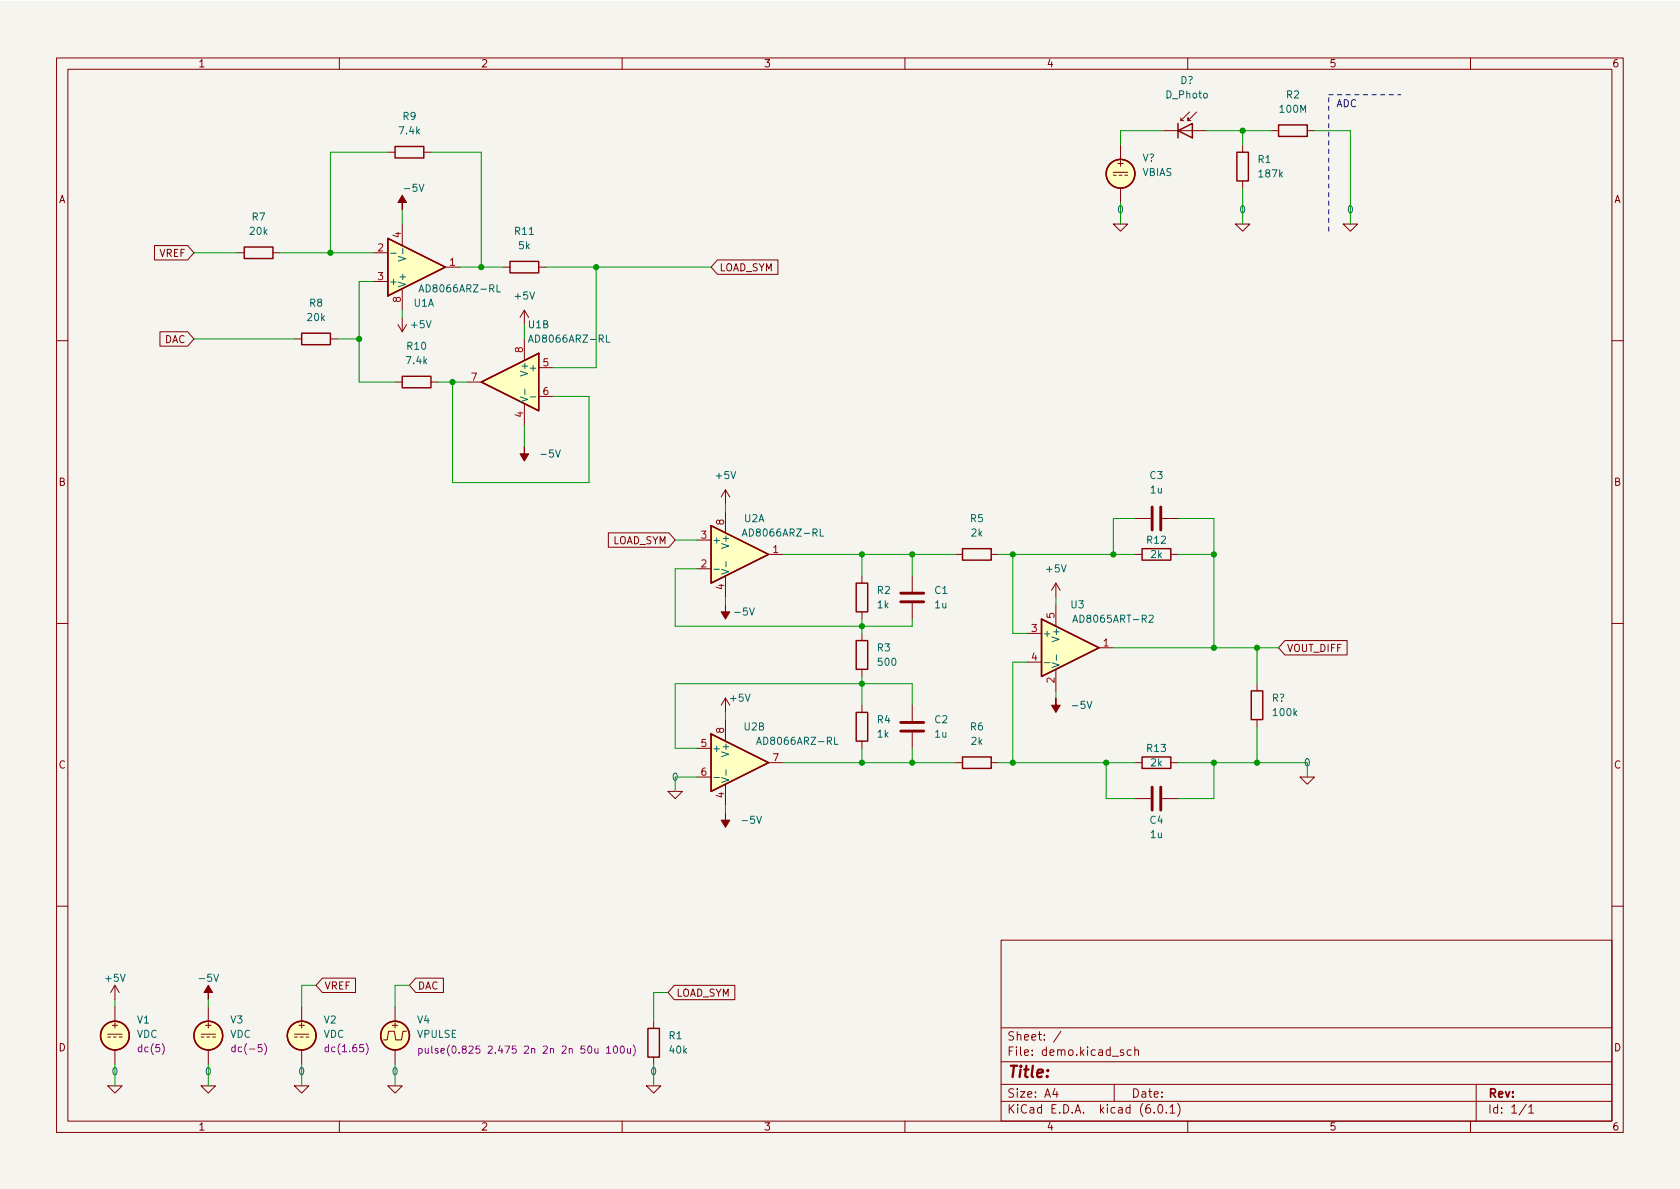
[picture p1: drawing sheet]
<svg xmlns="http://www.w3.org/2000/svg" width="297mm" height="210mm" viewBox="0 0 297 210" stroke-linecap="round" stroke-linejoin="round" font-family="sans-serif">
<path d="M0 .2h297v210.1h-297z" fill="#f5f4ef" stroke="#f5f4ef" stroke-width=".18"/>
<g fill="none" stroke="#840000" stroke-width=".18">
<path d="M10 10.2h277v190.1h-277zM12 12.2h273v186.1h-273zM60 10.2v2M110 10.2v2M160 10.2v2M210 10.2v2M210.3 19.8l-1.5 1.5v-.5M211.6 19.8l-1.5 1.5v-.5v.5h.5M260 10.2v2M68.6 26.9h1.2M71.1 39.6v3.8M74.9 26.9h1.3"/>
<path d="M196.8 39.6h2.6l-1.3 1.3zM196.8 30.5h2.6M196.8 31h.6M197.9 31h.5M198.1 25.6v2.6M198.1 33.3v2.5M198.9 31h.5M205.7 23.1h7.7M208.8 21.3h.5M218.4 39.6h2.6l-1.3 1.3zM219.7 25.6v1.3M219.7 32v1.3"/>
<path d="M224.8 23.1h1.3M231.1 23.1h1.3M237.5 39.6h2.5l-1.2 1.3zM27.3 43.4h5.9l1.1 1.3-1.1 1.3h-5.9zM28.3 58.7h4.9l1.1 1.2-1.1 1.3h-4.9zM41.9 44.7h1.3M48.3 44.7h1.2M52.1 59.9h1.2M58.4 59.9h1.3M66 44.7h2.6M66 49.8h2.6M70.4 57.4l.7 1.3"/>
<path d="M71.1 51v3.9M71.1 56.1v2.6M71.9 57.4l-.8 1.3M78.7 47.2h2.6M88.9 47.2h1.3M92.7 54.9v2.5M92.7 59.9v3.8M92.7 54.9l-.8 1.2M92.7 54.9l.8 1.2M95.2 47.2h1.3M126.8 46h10.7v2.5h-10.7l-1.1-1.3zM10 60.2h2"/>
<path d="M69.8 67.6h1.3M76.2 67.6h1.3M82.5 67.6h2.6M92.7 71.4v3.8M95.2 65h2.6M95.2 70.1h2.6M285 60.2h2M107.6 94.2h10.7l1.1 1.3-1.1 1.3h-10.7zM123.2 95.5h2.5M128.3 86.6v2.5M128.3 90.4v3.8M128.3 86.6l-.8 1.3"/>
<path d="M128.3 86.6l.7 1.3M135.9 98h2.5M168.9 98h1.3M175.3 98h1.2M200.7 91.7h2.8M200.7 98h1.2M205.5 91.7h2.8M207 98h1.3M10 110.2h2M123.2 100.6h2.5M128.3 101.8v3.9M152.4 101.8v1.3"/>
<path d="M152.4 108.2v1.3M152.4 112v1.3M152.4 118.4v1.2M161.3 101.8v2.8M161.3 106.7v2.8M181.6 112h2.5M181.6 117.1h2.5M186.7 103.1l-.8 1.3M186.7 103.1v2.6M186.7 106.9v3.8M186.7 118.4v3.8M186.7 103.1l.8 1.3"/>
<path d="M194.3 114.5h2.5M227.2 113.3h11v2.5h-11l-1.1-1.3zM285 110.2h2M118.1 139.9h2.5l-1.2 1.3zM123.2 132.3h2.5M123.2 137.4h2.5M128.3 123.4l-.8 1.3M128.3 123.4v2.6M128.3 127.2v3.9M128.3 138.7v3.8M128.3 123.4l.7 1.3M135.9 134.9h2.5"/>
<path d="M152.4 124.7v1.3M152.4 131.1v1.2M161.3 124.7v2.8M161.3 129.5v2.8M168.9 134.9h1.3M175.3 134.9h1.2M200.7 134.9h1.2M207 134.9h1.3M222.2 120.9v1.3M222.2 127.2v1.3M229.9 137.4h2.5l-1.3 1.3zM200.7 141.2h2.8"/>
<path d="M205.5 141.2h2.8M10 160.2h2M20.3 174.2l-.7 1.3M20.3 174.2v2.6M20.3 178v2.6M20.3 174.2l.8 1.3M36.8 178v2.6M53.3 178v2.6M57 173h5.9v2.5h-5.9l-1.1-1.3zM69.8 178v2.6M73.5 173h4.9v2.5h-4.9l-1.1-1.3zM119.2 174.2h10.7v2.6h-10.7l-1.1-1.3z"/>
<path d="M177 166.3h108v32h-108zM285 160.2h2M19 192h2.6l-1.3 1.3zM19 182.9h2.6M19 183.4h.6M20.1 183.4h.5M20.3 185.7v2.5M21.1 183.4h.5M35.6 192h2.5l-1.3 1.3zM35.6 182.9h2.5M35.6 183.4h.5M36.6 183.4h.5"/>
<path d="M36.8 185.7v2.5M37.6 183.4h.5M52.1 192h2.5l-1.3 1.3zM52.1 182.9h2.5M52.1 183.4h.5M53.1 183.4h.5M53.3 185.7v2.5M54.1 183.4h.5M60 198.3v2M68.6 192h2.5l-1.3 1.3zM69.8 185.7v2.5M71.9 182.4h-.7l-.2 1.5h-1l-.3-1.5h-1l-.2 1.5h-.7"/>
<path d="M110 198.3v2M114.3 192h2.5l-1.2 1.3zM115.6 180.6v1.3M115.6 186.9v1.3M160 198.3v2M177 194.8h108M177 191.8h108M177 187.8h108M177 181.8h108M186.5 192.5l-.4 1h1M186.9 193v1M187.6 182.4l-1.3 1.9"/>
<path d="M197 191.8v3M198.6 185.7l-.3-.1-.2 .2v.3l.5 .1v.4h-.5M200 185.7l-.4-.1-.3 .3v.4l.1 .3h.6M200.6 185.8l.3-.2 .3 .1 .1 .9M200.6 185.1v1.5M204.1 196.7v.1M204.9 195.4l.2-.1a.81 .81 0 0 1 .6 .7 .81 .81 0 0 1-.3 .8h-.2a.81 .81 0 0 1-.6-.6 .81 .81 0 0 1 .3-.8zM206.2 196.7v.1M206.9 195.8l.4-.5v1.5M206.9 196.8h.8M208.2 195.1a1.72 1.72 0 0 1 0 2.3M210 198.3v2"/>
<path d="M260 198.3v2M261 191.8v6.5M269.9 195.3l-1.3 1.9M270.3 195.8l.4-.5v1.5M270.3 196.8h.9"/>
</g>
<g fill="none" stroke="#840000" stroke-width=".25">
<path d="M69.8 25.9h5.1v2h-5.1zM208.3 23.1l2.5-1.3v2.6zM208.3 21.8v2.6M218.7 26.9h2v5.1h-2zM226.1 22.1h5v2h-5zM43.2 43.7h5.1v2h-5.1zM53.3 58.9h5.1v2.1h-5.1zM68.6 42.2l10.1 5-10.1 5.1zM90.2 46.2h5v2.1h-5zM71.1 66.5h5.1v2.1h-5.1zM85.1 67.6l10.1-5.1v10.1zM125.7 93l10.2 5-10.2 5.1z"/>
<path d="M170.2 97h5.1v2.1h-5.1zM201.9 97h5.1v2.1h-5.1zM151.4 113.3h2v5.1h-2zM151.4 103.1h2v5.1h-2zM184.1 109.5l10.2 5-10.2 5.1zM125.7 129.8l10.2 5.1-10.2 5zM151.4 126h2v5.1h-2zM170.2 133.9h5.1v2h-5.1zM201.9 133.9h5.1v2h-5.1zM221.2 122.2h2.1v5h-2.1zM114.6 181.9h2v5h-2z"/>
<circle cx="198.1" cy="30.7" r="2.54"/>
<circle cx="20.3" cy="183.1" r="2.54"/>
<circle cx="36.8" cy="183.1" r="2.54"/>
<circle cx="53.3" cy="183.1" r="2.54"/>
<circle cx="69.8" cy="183.1" r="2.54"/>
</g>
<g fill="#840000" stroke="#840000" stroke-width=".18">
<path d="M186.7 123.4v1.3h.8l-.8 1.3-.8-1.3h.8z"/>
<path d="M92.7 79v1.3h.8l-.8 1.2-.8-1.2h.8z"/>
<path d="M71.1 34.5l.8 1.3h-.8v1.3v-1.3h-.7z"/>
<path d="M128.3 106.9v1.3h.7l-.7 1.3-.8-1.3h.8z"/>
<path d="M128.3 143.8v1.2h.7l-.7 1.3-.8-1.3h.8z"/>
<path d="M36.8 174.2l.8 1.3h-.8v1.3v-1.3h-.7z"/>
</g>
<path d="M203.7 89.7v4M205.2 89.7v4M159.3 106.4h4M159.3 104.9h4M159.3 129.3h4M159.3 127.8h4M203.7 139.2v4.1M205.2 139.2v4.1" fill="none" stroke="#840000" stroke-width=".51"/>
<g fill="#ffffc2" stroke="#ffffc2" stroke-width=".18">
<path d="M85.1 67.6l10.1-5.1v10.1z"/>
<path d="M68.6 42.2l10.1 5-10.1 5.1z"/>
<path d="M184.1 109.5l10.2 5-10.2 5.1z"/>
<path d="M125.7 129.8l10.2 5.1-10.2 5z"/>
<path d="M125.7 93l10.2 5-10.2 5.1z"/>
<circle cx="198.1" cy="30.7" r="2.54"/>
<circle cx="69.8" cy="183.1" r="2.54"/>
<circle cx="20.3" cy="183.1" r="2.54"/>
<circle cx="53.3" cy="183.1" r="2.54"/>
<circle cx="36.8" cy="183.1" r="2.54"/>
</g>
<g fill="none" stroke="#006464" stroke-width=".18">
<path d="M69.1 44.8h1M70.4 45.3l1.3 .4-1.3 .5M71.2 43.9v1M74.1 51.6l.4-1.2 .4 1.2M87.9 50.4v1.2h.6M107.2 59.2v1.3h.6M92 70.2l1.3 .4-1.3 .4M92.8 68.8v1M93.4 60.5l.5-1.3 .4 1.3M93.8 70.2h.9M128.4 99.3v1M131.2 94.8l.5-1.3 .4 1.3"/>
<path d="M145 93.5v1.3h.6M126.2 100.7h1M127.6 100.7l1.2 .4-1.2 .4M184.7 117.2h.9M186 117.2l1.3 .4-1.3 .4M186.8 115.8v1M189.7 110l.4-1.2 .4 1.2M203.2 108.9l.5-.1 .2 .3-.8 .9h.8M126.2 137.5h1M127.6 137.5l1.2 .4-1.2 .5M128.4 136.1v1M133.8 131.6l.4-1.2 .4 1.2"/>
<path d="M147.6 130.4v1.2h.6"/>
</g>
<g fill="none" stroke="#840084" stroke-width=".18">
<path d="M41.6 185.2l-.4-.1-.2 .3 .1 .5h.5M46.8 184.5a1.46 1.46 0 0 1 0 2M64.7 184.5a1.46 1.46 0 0 1 0 2M74 185.5l.4-.1 .2 .2-.1 .6h-.5M74 185.4v1.3M75.2 185.4l.1 .8h.3l.1-.1M75.7 185.4v.8M76.3 185v1.1l.2 .1M77.4 185.5l-.3-.1-.2 .2 .1 .2 .4 .1v.3h-.5M108.6 185.1l.2-.1a.68 .68 0 0 1 .4 .6 .68 .68 0 0 1-.4 .6l-.2-.1-.1-.3zM109.8 185.1l.2-.1a.68 .68 0 0 1 .4 .6 .68 .68 0 0 1-.4 .6l-.2-.1-.1-.3zM110.9 185.4l.1 .8h.3l.2-.1"/>
<path d="M111.5 185.4v.8M112 184.8a1.46 1.46 0 0 1 0 1.9"/>
</g>
<path d="M234.9 16.8h12.7M234.9 40.9v-24.1" fill="none" stroke="#0000c2" stroke-width=".18" stroke-dasharray=".8 .8"/>
<g fill="none" stroke="#009600" stroke-width=".18">
<path d="M68.6 26.9h-10.2v17.8M71.1 37.1v2.5M76.2 26.9h8.9v20.3M198.1 35.8v3.8M205.7 23.1h-7.6v2.5M213.4 23.1h11.4M219.7 23.1v2.5M219.7 33.3v6.3M232.4 23.1h6.4v16.5M34.3 44.7h7.6M34.3 59.9h17.8M49.5 44.7h16.5"/>
<path d="M59.7 59.9h3.8M66 49.8h-2.5v17.8h6.3M71.1 54.9v1.2M81.3 47.2h7.6M92.7 57.4v2.5M96.5 47.2h29.2M105.4 47.2v17.8h-7.6M77.5 67.6h5M80 67.6v17.7h24.1v-15.2h-6.3M92.7 75.2v3.8M119.4 95.5h3.8M128.3 89.1v1.3"/>
<path d="M138.4 98h30.5M152.4 98v3.8M161.3 98v3.8M176.5 98h24.2M179.1 98v14h2.5M200.7 91.7h-3.9v6.3M208.3 91.7h6.3v22.8M208.3 98h6.3M123.2 100.6h-3.8v10.1h41.9v-1.2M128.3 105.7v1.2M152.4 109.5v2.5M152.4 119.6v5.1"/>
<path d="M181.6 117.1h-2.5v17.8M186.7 105.7v1.2M196.8 114.5h29.3M222.2 114.5v6.4M123.2 137.4h-3.8v2.5M128.3 126v1.2M138.4 134.9h30.5M152.4 132.3v2.6M161.3 124.7v-3.8h-41.9v11.4h3.8M161.3 132.3v2.6M176.5 134.9h24.2M186.7 122.2v1.2"/>
<path d="M195.6 134.9v6.3h5.1M208.3 134.9h22.8v2.5M214.6 134.9v6.3h-6.3M222.2 128.5v6.4M128.3 142.5v1.3M20.3 176.8v1.2M36.8 176.8v1.2M55.9 174.2h-2.6v3.8M72.4 174.2h-2.6v3.8M118.1 175.5h-2.5v5.1M20.3 188.2v3.8M36.8 188.2v3.8"/>
<path d="M53.3 188.2v3.8M69.8 188.2v3.8M115.6 188.2v3.8"/>
</g>
<g fill="#009600" stroke="#009600" stroke-width=".18">
<circle cx="58.4" cy="44.7" r=".46"/>
<circle cx="85.1" cy="47.2" r=".46"/>
<circle cx="63.5" cy="59.9" r=".46"/>
<circle cx="222.2" cy="114.5" r=".46"/>
<circle cx="214.6" cy="98" r=".46"/>
<circle cx="214.6" cy="114.5" r=".46"/>
<circle cx="219.7" cy="23.1" r=".46"/>
<circle cx="196.8" cy="98" r=".46"/>
<circle cx="179.1" cy="98" r=".46"/>
<circle cx="195.6" cy="134.9" r=".46"/>
<circle cx="222.2" cy="134.9" r=".46"/>
<circle cx="214.6" cy="134.9" r=".46"/>
<circle cx="152.4" cy="98" r=".46"/>
<circle cx="152.4" cy="110.7" r=".46"/>
<circle cx="152.4" cy="134.9" r=".46"/>
<circle cx="152.4" cy="120.9" r=".46"/>
<circle cx="179.1" cy="134.9" r=".46"/>
<circle cx="161.3" cy="134.9" r=".46"/>
<circle cx="161.3" cy="98" r=".46"/>
<circle cx="105.4" cy="47.2" r=".46"/>
<circle cx="80" cy="67.6" r=".46"/>
</g>
<text font-size="2.8" fill="#840000" x="178" y="190.6">Title:</text>
<g font-size="2.1" fill="#840000">
<text x="178" y="184">Sheet: /</text>
<text x="178" y="186.7">File: demo.kicad_sch</text>
<text x="178" y="196.9">KiCad E.D.A. kicad (6.0.1)</text>
<text x="178" y="194.1">Size: A4</text>
<text x="200" y="194.1">Date:</text>
<text x="263" y="194.1">Rev:</text>
<text x="263" y="196.9">Id: 1/1</text>
</g>
<g font-size="1.8" fill="#840000">
<text x="35" y="11.9">1</text>
<text x="85" y="11.9">2</text>
<text x="135" y="11.9">3</text>
<text x="185" y="11.9">4</text>
<text x="235" y="11.9">5</text>
<text x="285" y="11.9">6</text>
<text x="197.6" y="29.5">+</text>
<text x="10.3" y="35.9">A</text>
<text x="285.3" y="35.9">A</text>
<text x="28.1" y="45.4">VREF</text>
<text x="127.2" y="48">LOAD_SYM</text>
<text x="29" y="60.7">DAC</text>
<text x="10.3" y="85.9">B</text>
<text x="285.3" y="85.9">B</text>
<text x="108.1" y="96.2">LOAD_SYM</text>
<text x="227.5" y="115.3">VOUT_DIFF</text>
<text x="10.3" y="135.9">C</text>
<text x="285.3" y="135.9">C</text>
<text x="57.3" y="175">VREF</text>
<text x="73.8" y="175">DAC</text>
<text x="119.5" y="176.2">LOAD_SYM</text>
<text x="10.3" y="185.9">D</text>
<text x="19.8" y="181.9">+</text>
<text x="36.3" y="181.9">+</text>
<text x="52.8" y="181.9">+</text>
<text x="69.3" y="181.9">+</text>
<text x="285.3" y="185.9">D</text>
<text x="35" y="199.9">1</text>
<text x="85" y="199.9">2</text>
<text x="135" y="199.9">3</text>
<text x="185" y="199.9">4</text>
<text x="235" y="199.9">5</text>
<text x="285" y="199.9">6</text>
</g>
<g font-size="1.8" fill="#006464">
<text x="206.2" y="17.4">D_Photo</text>
<text x="208.7" y="14.9">D?</text>
<text x="227.5" y="17.4">R2</text>
<text x="70.7" y="23.7">7.4k</text>
<text x="71.3" y="21.2">R9</text>
<text x="226.4" y="19.9">100M</text>
<text x="202" y="28.6">V?</text>
<text x="222.4" y="28.8">R1</text>
<text x="71.8" y="33.9">-5V</text>
<text x="201.9" y="31.1">VBIAS</text>
<text x="222.7" y="31.4">187k</text>
<text x="44.2" y="41.5">20k</text>
<text x="44.6" y="39">R7</text>
<text x="91.1" y="41.5">R11</text>
<text x="197.6" y="37.7">0</text>
<text x="219.2" y="37.7">0</text>
<text x="238.3" y="37.7">0</text>
<text x="91.7" y="44.1">5k</text>
<text x="68.7" y="50.4">+</text>
<text x="71.8" y="50.9" transform="rotate(-90 71.8 50.9)">V+</text>
<text x="74.7" y="51.7">AD8066ARZ-RL</text>
<text x="91.1" y="53">+5V</text>
<text x="54.4" y="56.8">20k</text>
<text x="54.7" y="54.2">R8</text>
<text x="72.8" y="58">+5V</text>
<text x="73.2" y="54.2">U1A</text>
<text x="93.4" y="58">U1B</text>
<text x="71.9" y="64.4">7.4k</text>
<text x="72" y="61.8">R10</text>
<text x="94.1" y="65.7">+</text>
<text x="94.1" y="60.6">AD8066ARZ-RL</text>
<text x="93.3" y="66.1" transform="rotate(-90 93.3 66.1)">V+</text>
<text x="95.9" y="80.9">-5V</text>
<text x="126.7" y="84.7">+5V</text>
<text x="203.3" y="84.7">C3</text>
<text x="203.4" y="87.2">1u</text>
<text x="131.6" y="92.3">U2A</text>
<text x="131.9" y="94.9">AD8066ARZ-RL</text>
<text x="171.6" y="92.3">R5</text>
<text x="171.7" y="94.9">2k</text>
<text x="125.9" y="96.1">+</text>
<text x="128.9" y="96.6" transform="rotate(-90 128.9 96.6)">V+</text>
<text x="185.1" y="101.2">+5V</text>
<text x="202.8" y="96.1">R12</text>
<text x="203.5" y="98.7">2k</text>
<text x="155.1" y="105">R2</text>
<text x="155.2" y="107.6">1k</text>
<text x="165.3" y="105">C1</text>
<text x="165.3" y="107.6">1u</text>
<text x="189.4" y="107.6">U3</text>
<text x="130.2" y="108.8">-5V</text>
<text x="184.3" y="112.6">+</text>
<text x="187.3" y="113.1" transform="rotate(-90 187.3 113.1)">V+</text>
<text x="190.4" y="110.1">AD8065ART-R2</text>
<text x="155.1" y="115.2">R3</text>
<text x="155.4" y="117.7">500</text>
<text x="129.2" y="124.1">+5V</text>
<text x="189.9" y="125.3">-5V</text>
<text x="224.9" y="124.1">R?</text>
<text x="131.6" y="129.2">U2B</text>
<text x="134.4" y="131.7">AD8066ARZ-RL</text>
<text x="155.1" y="127.9">R4</text>
<text x="155.2" y="130.4">1k</text>
<text x="165.3" y="127.9">C2</text>
<text x="165.3" y="130.4">1u</text>
<text x="171.6" y="129.2">R6</text>
<text x="171.7" y="131.7">2k</text>
<text x="225.2" y="126.6">100k</text>
<text x="125.9" y="133">+</text>
<text x="128.9" y="133.4" transform="rotate(-90 128.9 133.4)">V+</text>
<text x="202.8" y="133">R13</text>
<text x="203.5" y="135.5">2k</text>
<text x="230.6" y="135.5">0</text>
<text x="118.9" y="138">0</text>
<text x="131.4" y="145.7">-5V</text>
<text x="203.3" y="145.7">C4</text>
<text x="203.4" y="148.2">1u</text>
<text x="18.7" y="173.6">+5V</text>
<text x="35.5" y="173.6">-5V</text>
<text x="24.2" y="183.5">VDC</text>
<text x="24.3" y="181">V1</text>
<text x="40.7" y="183.5">VDC</text>
<text x="40.8" y="181">V3</text>
<text x="57.2" y="183.5">VDC</text>
<text x="57.3" y="181">V2</text>
<text x="73.7" y="183.5">VPULSE</text>
<text x="73.8" y="181">V4</text>
<text x="118.3" y="183.8">R1</text>
<text x="19.8" y="190.1">0</text>
<text x="36.3" y="190.1">0</text>
<text x="52.8" y="190.1">0</text>
<text x="69.4" y="190.1">0</text>
<text x="115.1" y="190.1">0</text>
<text x="118.4" y="186.3">40k</text>
</g>
<text font-size="1.8" fill="#0000c2" x="236.2" y="18.9">ADC</text>
<g font-size="1.8" fill="#a90000">
<text x="66.8" y="44.4">2</text>
<text x="70.9" y="42" transform="rotate(-90 70.9 42)">4</text>
<text x="79.5" y="47">1</text>
<text x="66.8" y="49.5">3</text>
<text x="70.9" y="53.4" transform="rotate(-90 70.9 53.4)">8</text>
<text x="92.5" y="62.3" transform="rotate(-90 92.5 62.3)">8</text>
<text x="96" y="64.8">5</text>
<text x="83.3" y="67.3">7</text>
<text x="96" y="69.8">6</text>
<text x="92.5" y="73.8" transform="rotate(-90 92.5 73.8)">4</text>
<text x="124" y="95.2">3</text>
<text x="128" y="92.8" transform="rotate(-90 128 92.8)">8</text>
<text x="124" y="100.3">2</text>
<text x="136.7" y="97.8">1</text>
<text x="128" y="104.2" transform="rotate(-90 128 104.2)">4</text>
<text x="182.4" y="111.8">3</text>
<text x="186.4" y="109.3" transform="rotate(-90 186.4 109.3)">5</text>
<text x="182.4" y="116.8">4</text>
<text x="195.1" y="114.3">1</text>
<text x="186.4" y="120.8" transform="rotate(-90 186.4 120.8)">2</text>
<text x="128" y="129.6" transform="rotate(-90 128 129.6)">8</text>
<text x="124" y="132.1">5</text>
<text x="124" y="137.2">6</text>
<text x="136.7" y="134.6">7</text>
<text x="128" y="141.1" transform="rotate(-90 128 141.1)">4</text>
</g>
<g font-size="1.8" fill="#840084">
<text x="24.7" y="186.1">dc(5)</text>
<text x="41.7" y="186.1">dc(-5)</text>
<text x="58" y="186.1">dc(1.65)</text>
<text x="77.7" y="186.3">pulse(0.825 2.475 2n 2n 2n 50u 100u)</text>
</g>
</svg>
